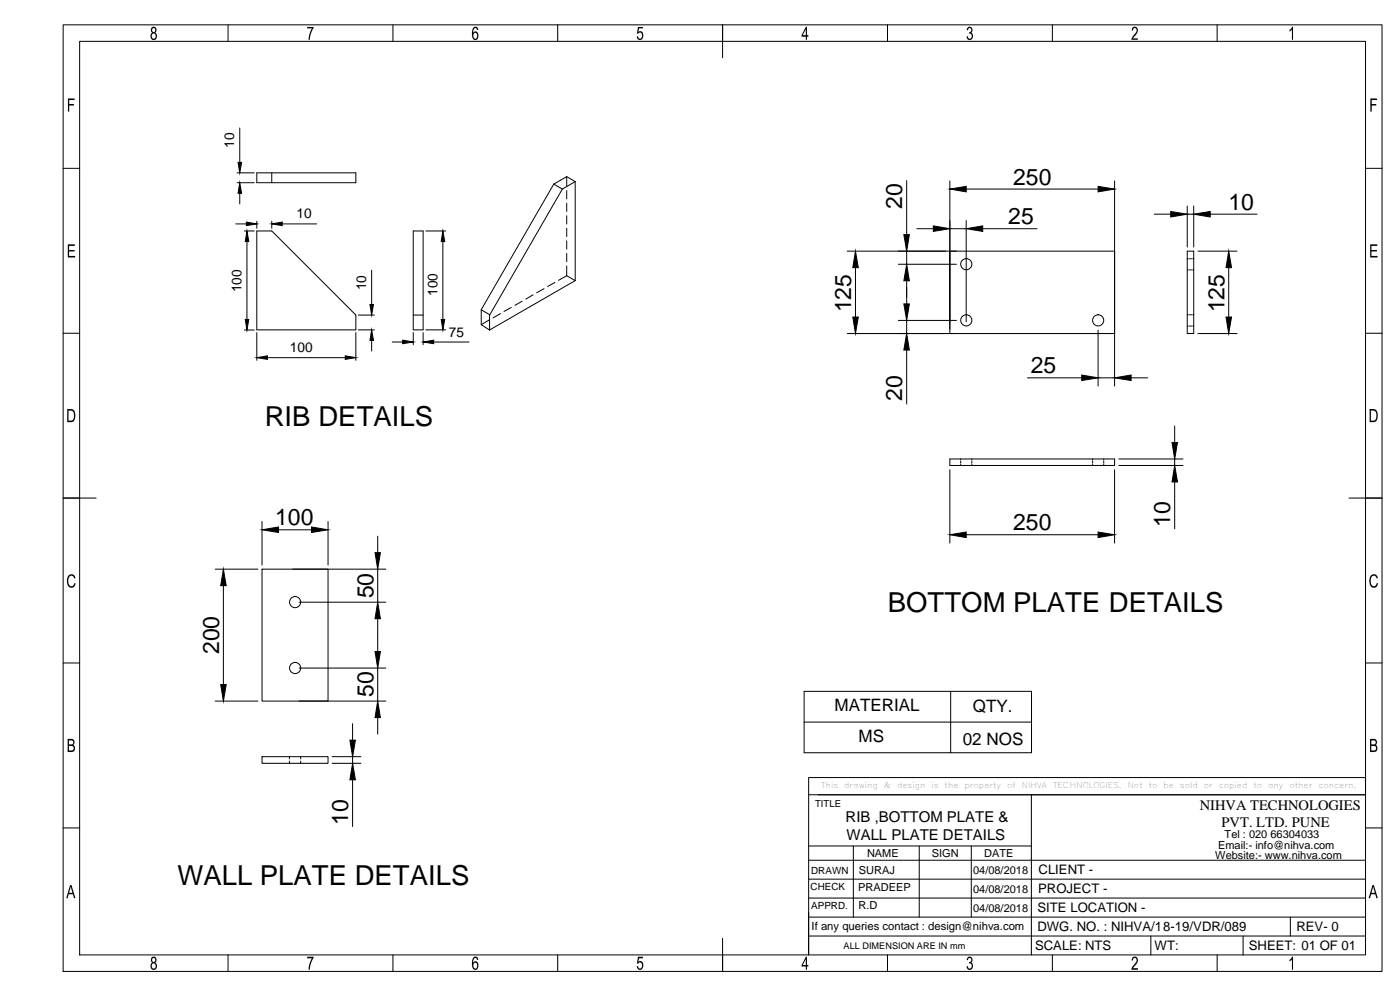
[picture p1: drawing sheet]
<svg xmlns="http://www.w3.org/2000/svg" width="420mm" height="297mm" viewBox="0 0 420 297" stroke-linecap="round" stroke-linejoin="round" font-family="sans-serif">
<!-- layer: 0 -->
<g fill="none" stroke="#000" stroke-width=".3">
<path d="M19 7.5h395.8v284h-395.8zM23.9 12.4h385.9v274.1h-385.9zM68.4 7.5v4.9M117.9 7.5v4.9M167.4 7.5v4.9M216.9 7.5v9.9M266.3 7.5v4.9M315.8 7.5v4.9M365.3 7.5v4.9M72 38.4v10.3M19 50.5h4.9M71.1 54.8h5.2"/>
<path d="M71.1 51.9h5.2M72 58v3.2M77.1 51.9h29.7v2.9h-29.7zM81.6 51.9v2.9M166.2 55.2l2.6 1.5M166.2 55.2l-21.8 37.7M168.8 56.7l-21.9 37.9v4.4M170.1 53l-3.9 2.2M170.1 53l2.5 1.5M170.1 53v2.9M170.1 57.2v2.5M172.6 54.5v29.7"/>
<path d="M172.6 54.5l-3.8 2.2M272.1 54.2v16.2M285.1 54.3v45.8M290 56.7h39.6M334.5 54.3v61.5M409.8 50.5h5M70.8 67.2h3.1M73.3 69.3h3M74.1 72.5v23.3M77.1 66.4v2.1M77.1 69.3h4.5l25.2 25.2v4.5h-29.7zM81.6 66.4v2.1"/>
<path d="M84.7 67.2h10.3M124 69.3h3v29.7h-3zM127.8 69.3h5.9M132.9 72.5v23.3M170.1 61v2.5M170.1 64.7v2.5M170.1 68.5v2.5M170.1 72.3v2.5M170.1 76v2.5M170.1 79.8v2.9M254.3 75.4h80.2M269.6 79.3h17.4"/>
<path d="M272.1 75.4v3.9M275.2 68.6h4.9M285.1 68.6h4.9M290 66.2v30.4M294.9 68.6h16.3M346.4 64.3h5M356.3 75.4h2v24.7h-2zM356.3 61.8v12.3M356.3 77.6h.3M356.3 64.3h2M357 77.6h.6M357.9 77.6h.4"/>
<path d="M358.3 61.8v12.3M359.5 75.4h11.7M363.2 64.3h14.1M19 100h4.9M73.3 99h3M77.1 99.8v8.3M106.8 99.8v8.3M107.6 99h4.7M107.6 94.5h4.7M111.5 81.1v10.3M124 94.5h3M124 99.8v3.6"/>
<path d="M127 99.8v3.6M127.8 99h5.9M144.4 97.4l2.5 1.6M146.9 96l-2.5 1.4M147 94.4l-2.6-1.4v4.4M150.2 94.1l-2.2 1.3M153.4 92.2l-2.2 1.3M156.7 90.4l-2.2 1.2M160 88.5l-2.2 1.2M163.3 86.6l-2.2 1.2M166.5 84.8l-2.2 1.2M170.1 82.7l2.5 1.5"/>
<path d="M170.1 82.7l-2.5 1.4M172.6 84.2l-25.7 14.8M256.7 80.3v14.8M269.6 96.1h17.4M272.1 84.2v7M272.1 96.1v4M329.6 99.1v16.7M356.3 94.4h.3M356.3 97.8h.3M356.3 81h.3M357 94.4h.6M357 97.8h.6"/>
<path d="M357 81h.6M357.9 94.4h.4M357.9 97.8h.4M357.9 81h.4M368.8 80.3v14.8M409.8 100h5M80.2 107.3h23.4M111.5 102.2v3.1M117.7 102.6h3.1M130.2 102.6h10.5M254.3 100.1h80.2M272.1 105v16.2"/>
<path d="M308.3 113.4h16.3M329.6 113.4h4.9M339.5 113.4h4.9M359.5 100.1h11.7M285.1 137.7h49.4v2h-49.4zM288.3 137.7v.3M288.3 138.4v.6M288.3 139.3v.4M291.7 137.7v.3M291.7 138.4v.6M291.7 139.3v.4M327.9 137.7v.3"/>
<path d="M327.9 138.4v.6M327.9 139.3v.4M331.2 137.7v.3M331.2 138.4v.6M331.2 139.3v.4M335.8 137.7h19.2M335.8 139.7h19.2M352.5 127.8v5M352.5 137.7v2M19 149.4h9.9M78.6 156.5v13M83.6 159h9.9"/>
<path d="M98.5 156.5v13M285.1 140.9v22M334.5 140.9v22M352.5 144.6v14.1M404.9 149.4h9.9M64.6 170.8h12.8M67 175.7v29.7M78.6 170.8h19.9v39.6h-19.9zM87.8 170.8h28M113.4 160.9v4.9M113.4 170.8v9.9M290 160.4h39.6"/>
<path d="M19 198.9h4.9M89.8 180.7h26M113.4 185.6v9.9M409.8 198.9h5M64.6 210.4h12.8M89.8 210.4h26M89.8 200.4h26M105.8 217.1v5M113.4 200.4v10M113.4 215.3v5M241.3 207.4h68.3v18.4h-68.3zM241.3 216.7h68.3"/>
<path d="M285.3 207.4v18.4M78.6 227h19.9v2h-19.9zM86.9 227v.7M86.9 228.3v.7M90.2 227v.7M90.2 228.3v.7M99.7 227h8.6M99.7 229h8.6M105.8 227v2M105.8 234v14M242.7 233.3h167.1v5.2h-167.1zM242.7 238.5v48"/>
<path d="M245.5 238.5h164.3M309.5 238.5v48M19 248.4h4.9M242.7 258.1h167.1M242.7 253.8h66.8M256.1 253.8v21.4M275.9 253.8v21.4M291.5 253.8v21.4M409.8 248.4h5M242.7 275.2h167.1M242.7 269.5h167.1M242.7 263.8h167.1"/>
<path d="M387.3 275.2v5.6M68.4 286.5v5M117.9 286.5v5M167.4 286.5v5M216.9 281.6v9.9M242.7 280.8h167.1M266.3 286.5v5M315.8 286.5v5M345.4 280.8v5.7M365.3 286.5v5M373.1 280.8v5.7"/>
<circle cx="290" cy="79.3" r="1.67"/>
<circle cx="290" cy="96.1" r="1.67"/>
<circle cx="329.6" cy="96.1" r="1.67"/>
<circle cx="88.6" cy="180.7" r="1.67"/>
<circle cx="88.6" cy="200.4" r="1.67"/>
</g>
<g fill="#000">
<path d="M92.2 8.1h1.9l-.9 2.1-.3 1.7h-.3l.1-1 .9-2.4h-1.4zM191.5 8.1h1.4v.4h-1.1l-.2 1.1 .9-.2 .6 .9-.2 1.2-.7 .5-.7-.1-.4-.8v-.2h.4l.2 .5 .5 .2 .5-.7-.1-.8-.3-.3h-.5l-.3 .4-.3-.1zM290.5 8.2l.9-.1 .5 .8-.1 .5-.3 .4 .5 .5v1l-.8 .7-.8-.2-.3-.7v-.2l.3-.1 .3 .8h.4l.5-.6-.1-.7-.4-.3-.3 .1v-.4l.7-.3v-.7l-.6-.3-.4 .7-.4-.1zM340 8.2l.9-.2 .6 .9-.3 1.1-1.2 1.5h1.5v.4h-2l.3-.9 1.3-1.7v-.5l-.4-.4-.6 .3-.1 .5-.4-.1zM387.8 8h.3v3.9h-.4v-3l-.7 .6v-.6zM20.4 29.5h2v.5h-1.6v1.2h1.4v.5h-1.4v1.8h-.4zM411.3 29.5h1.9v.5h-1.5v1.2h1.3v.5h-1.3v1.8h-.4zM20.3 73.3h2.2v.5h-1.8v1.2h1.7v.4h-1.7v1.4h1.8v.5h-2.2zM411.2 73.3h2.1v.5h-1.7v1.2h1.6v.4h-1.6v1.4h1.8v.5h-2.2zM20.6 172.6l1.1-.3 .6 .3 .3 .6v.2l-.3 .2-.5-.8-.5-.1-.4 .3-.3 .6v1.4l.5 .9 .7-.1 .5-.9 .4 .1-.4 .9-.5 .4-1-.1-.5-.7-.2-1.6zM411.5 172.6l1.1-.3 .9 .8v.3l-.4 .2-.3-.7-.6-.2-.4 .2-.4 .7v1.4l.4 .7 .7 .2 .5-.4 .2-.6 .4 .1-.4 .9-.5 .4-1-.1-.6-.9-.1-1.7zM92.2 287.1h1.9l-.9 2.1-.3 1.8h-.3l.1-.8 .3-1.4 .6-1.3h-1.4z"/>
<path d="M191.5 287.1h1.4v.4h-1.1l-.2 1.1 .8-.2 .7 .9-.1 .9-.8 .8-.7-.2-.4-.7v-.2h.4l.1 .5 .5 .2 .6-.7-.3-1-.5-.1-.4 .3h-.3zM290.4 287.3l.4-.3 .7 .2 .4 .7-.2 .6a.26 .26 0 0 0-.2 .3 .26 .26 0 0 0 .3 .3l.2 .4-.2 1-.5 .5-.7-.1-.4-.5-.1-.5h.3l.2 .5 .6 .2 .3-.3 .1-.7-.4-.5h-.4v-.4l.7-.4-.1-.7-.5-.2-.3 .2-.1 .5-.4-.1zM340 287.1h1.1l.4 .8-.2 1-1.3 1.6h1.5v.5h-2l.3-.8 1.3-1.9v-.6l-.5-.3-.5 .2-.1 .6h-.4zM387.8 287.1l.3-.1v4h-.4v-3.1l-.7 .6v-.5z"/>
<path d="M45.5 8.3l.7-.3 .7 .5 .1 .8-.4 .5 .4 .5 .1 .7-.5 .9-.7 .1-.5-.3-.2-.7 .2-.9a.26 .26 0 0 0 .3-.3 .26 .26 0 0 0-.3-.2l-.1-.8zM45.9 8.5l-.2 .9 .3 .3 .3-.1 .3-.4v-.5l-.3-.3zM45.8 10.1l-.3 .9 .3 .5 .4 .1 .4-.3 .1-.7-.3-.5z"/>
<path d="M142.1 8.2l1-.1 .4 .6v.3h-.3l-.3-.5-.4-.1-.4 .7-.1 .8 .3-.4 .5-.1 .5 .3 .2 .5v1.2l-.6 .6-.7-.1-.5-1v-1.8zM142.3 10l-.2 1.1 .3 .5h.3l.4-.3 .1-.9-.4-.5z"/>
<path d="M241.9 8h.3v2.5h.4v.5h-.4v.9h-.4v-.9h-1.2v-.5zM241.8 8.8l-.9 1.7h.9z"/>
<path d="M20.2 122.7l1.6 .1 .7 .8v2l-.2 .6-.6 .4-1.5 .1zM20.6 123.2v3h1l.6-.9-.2-1.6-.4-.5z"/>
<path d="M411 122.7l1.6 .1 .7 .8 .1 1.9-.2 .7-.5 .4-1.7 .1zM411.4 123.2v3h1.1l.5-.9v-1.4l-.5-.7z"/>
<path d="M20.3 221.7h1.4l.4 .2 .3 .6-.1 .7a.32 .32 0 0 0-.3 .4 .32 .32 0 0 0 .4 .3l.1 .8-.3 .7-1.9 .2zM20.7 222.2v1.2h.9l.3-.3 .1-.5-.3-.4zM20.7 223.8v1.4l1.2-.2 .2-.4-.2-.7z"/>
<path d="M411.2 221.7l1.7 .1 .3 .7-.1 .8a.26 .26 0 0 0-.3 .2 .26 .26 0 0 0 .4 .3l.2 1-.4 .6-1.8 .2zM411.6 222.2v1.2h.8l.4-.3-.1-.8zM411.6 223.8v1.4l1.2-.2 .2-.6-.3-.5z"/>
<path d="M21 265.6h.4l1.2 3.9h-.4l-.3-1.2h-1.3l-.3 1.2h-.4zM21.2 266l-.5 1.9h1z"/>
<path d="M411.9 265.6h.4l1.2 3.9h-.4l-.4-1.2h-1.2l-.3 1.2h-.5zM412.1 266l-.5 1.9h1z"/>
<path d="M45.6 287.2l.7-.2 .5 .3 .2 .5-.2 .7a.25 .25 0 0 0-.2 .3 .25 .25 0 0 0 .2 .3l.3 .5-.1 .8-.4 .5-.7 .1-.7-.8v-.8l.3-.4a.23 .23 0 0 0 .2-.2 .23 .23 0 0 0-.3-.3l-.1-.7zM45.8 287.6l-.1 .8 .3 .2h.4l.2-.9-.4-.3zM45.8 289.1l-.3 .5 .1 .6 .2 .3 .5 .1 .4-.5v-.5l-.4-.5z"/>
<path d="M142.2 287.2l.9-.1 .4 .8-.3 .1-.2-.5-.4-.1-.5 .7-.1 .8 .3-.4 .6-.1 .6 .8v1.1l-.6 .7-.7-.1-.5-1v-1.9zM142.2 289.1l-.1 1 .3 .5h.4l.4-.6v-.8l-.4-.4z"/>
<path d="M241.9 287h.3v2.6h.4v.4h-.4v1h-.4v-1h-1.2v-.4zM241.8 287.8l-.9 1.8h.9z"/>
</g>
<g fill="#000" stroke="#000" stroke-width=".3">
<path d="M72 54.8l.5 3.2h-1.1zM71.4 48.7h1.1l-.5 3.2zM285.1 56.7l4.9-.8v1.7zM329.6 55.9l4.9 .8-4.9 .9zM74.1 69.3l.6 3.2h-1.1zM73.9 66.6l3.2 .6-3.2 .5zM81.6 67.2l3.1-.6v1.1zM132.9 69.3l.6 3.2h-1.1zM271.3 70.4h1.6l-.8 5zM280.1 67.8l5 .8-5 .8zM290 68.6l4.9-.8v1.6zM351.4 63.5l4.9 .8-4.9 .8z"/>
<path d="M358.3 64.3l4.9-.8v1.6zM73.6 95.8h1.1l-.6 3.2zM111 91.4h1.1l-.6 3.1zM132.4 95.8h1.1l-.6 3.2zM256.7 75.4l.9 4.9h-1.7zM255.9 95.1h1.7l-.9 5zM271.3 91.2h1.6l-.8 4.9zM272.1 79.3l.8 4.9h-1.6zM368.8 75.4l.8 4.9h-1.7zM367.9 95.1h1.7l-.8 5zM77.1 107.3l3.1-.5v1zM103.6 106.8l3.2 .5-3.2 .5z"/>
<path d="M111.5 99l.6 3.2h-1.1zM120.8 102.1l3.2 .5-3.2 .5zM127 102.6l3.2-.5v1zM272.1 100.1l.8 4.9h-1.6zM324.6 112.5l5 .9-5 .8zM334.5 113.4l5-.9v1.7zM351.7 132.8h1.7l-.9 4.9zM78.6 159l5-.9v1.7zM93.5 158.1l5 .9-5 .8zM285.1 160.4l4.9-.8v1.7zM329.6 159.6l4.9 .8-4.9 .9zM352.5 139.7l.9 4.9h-1.7z"/>
<path d="M67 170.8l.9 4.9h-1.7zM112.6 165.8h1.6l-.8 5zM113.4 180.7l.8 4.9h-1.6zM112.6 195.5h1.6l-.8 4.9zM66.2 205.4h1.7l-.9 5zM113.4 210.4l.8 4.9h-1.6zM105 222.1h1.7l-.9 4.9zM105.8 229l.9 5h-1.7z"/>
</g>
<g font-size="8.3">
<text x="79.4" y="127.8">RIB DETAILS</text>
<text x="266.5" y="183.6">BOTTOM PLATE DETAILS</text>
<text x="53.2" y="265.5">WALL PLATE DETAILS</text>
</g>
<g font-size="6.9">
<text x="304.1" y="55.4">250</text>
<text x="270.7" y="62.8" transform="rotate(-90 270.7 62.8)">20</text>
<text x="368.7" y="62.9">10</text>
<text x="302.6" y="67.3">25</text>
<text x="255.4" y="93.7" transform="rotate(-90 255.4 93.7)">125</text>
<text x="367.4" y="93.7" transform="rotate(-90 367.4 93.7)">125</text>
<text x="309.4" y="112">25</text>
<text x="270.7" y="120.2" transform="rotate(-90 270.7 120.2)">20</text>
<text x="82.6" y="157.6">100</text>
<text x="304.1" y="159.1">250</text>
<text x="351.2" y="158.2" transform="rotate(-90 351.2 158.2)">10</text>
<text x="112" y="179.5" transform="rotate(-90 112 179.5)">50</text>
<text x="65.7" y="196.3" transform="rotate(-90 65.7 196.3)">200</text>
<text x="112" y="209.2" transform="rotate(-90 112 209.2)">50</text>
<text x="104.5" y="247.5" transform="rotate(-90 104.5 247.5)">10</text>
</g>
<g font-size="5.1">
<text x="250.4" y="213.4">MATERIAL</text>
<text x="292" y="213.6">QTY.</text>
<text x="257.7" y="222.6">MS</text>
<text x="289" y="223.4">02 NOS</text>
</g>
<g font-size="4.5">
<text x="253.8" y="246.5">RIB ,BOTTOM PLATE &amp;</text>
<text x="254.1" y="252">WALL PLATE DETAILS</text>
</g>
<g font-size="4.4">
<text x="360.1" y="243.1">NIHVA TECHNOLOGIES</text>
<text x="366.6" y="248.1">PVT. LTD. PUNE</text>
</g>
<g font-size="4.1">
<text x="70.3" y="44.4" transform="rotate(-90 70.3 44.4)">10</text>
<text x="89" y="65.5">10</text>
<text x="72.5" y="87.8" transform="rotate(-90 72.5 87.8)">100</text>
<text x="109.9" y="87.1" transform="rotate(-90 109.9 87.1)">10</text>
<text x="131.3" y="88.8" transform="rotate(-90 131.3 88.8)">100</text>
<text x="134.7" y="101">75</text>
<text x="87" y="105.7">100</text>
</g>
<g font-size="3.9">
<text x="311.7" y="262.4">CLIENT -</text>
<text x="311.6" y="268">PROJECT -</text>
<text x="311.4" y="273.7">SITE LOCATION -</text>
<text x="311.3" y="279.3">DWG. NO. : NIHVA/18-19/VDR/089</text>
<text x="389.1" y="279.3">REV- 0</text>
<text x="310.6" y="285">SCALE: NTS</text>
<text x="346.5" y="285">WT:</text>
<text x="374.8" y="285">SHEET: 01 OF 01</text>
</g>
<text font-size="3.4" x="243.6" y="279">If any queries contact : design@nihva.com</text>
<g font-size="3.3">
<text x="367.5" y="251.4">Tel : 020 66304033</text>
<text x="260.2" y="257.3">NAME</text>
<text x="279.7" y="257.3">SIGN</text>
<text x="295.3" y="257.2">DATE</text>
<text x="364.7" y="257.7">Website:- www.nihva.com</text>
<text x="365.6" y="254.7">Email:- info@nihva.com</text>
<text x="257.7" y="262.1">SURAJ</text>
<text x="292" y="262.3">04/08/2018</text>
<text x="257.5" y="267.3">PRADEEP</text>
<text x="292" y="267.9">04/08/2018</text>
<text x="257.6" y="272.8">R.D</text>
<text x="292" y="273.6">04/08/2018</text>
</g>
<g font-size="3">
<text x="243.4" y="262.2">DRAWN</text>
<text x="243.3" y="267.2">CHECK</text>
<text x="243.4" y="272.8">APPRD.</text>
</g>
<text font-size="2.9" x="244.6" y="242.1">TITLE</text>
<text font-size="2.8" x="253.2" y="284.6">ALL DIMENSION ARE IN mm</text>
<g font-size="2.4">
<text x="246.5" y="236.5">This</text>
<text x="253.4" y="236.5">drawing</text>
<text x="265.3" y="236.5">&amp;</text>
<text x="269.3" y="236.5">design</text>
<text x="279.6" y="236.5">is</text>
<text x="283.5" y="236.5">the</text>
<text x="289.5" y="236.5">property</text>
<text x="302.2" y="236.5">of</text>
<text x="306.7" y="236.5">NIHVA</text>
<text x="316" y="236.5">TECHNOLOGIES.</text>
<text x="338.5" y="236.5">Not</text>
<text x="344.8" y="236.5">to</text>
<text x="349.2" y="236.5">be</text>
<text x="354.1" y="236.5">sold</text>
<text x="361.3" y="236.5">or</text>
<text x="365.8" y="236.5">copied</text>
<text x="376.2" y="236.5">to</text>
<text x="380.6" y="236.5">any</text>
<text x="387" y="236.5">other</text>
<text x="395.7" y="236.5">concern.</text>
</g>
</svg>
